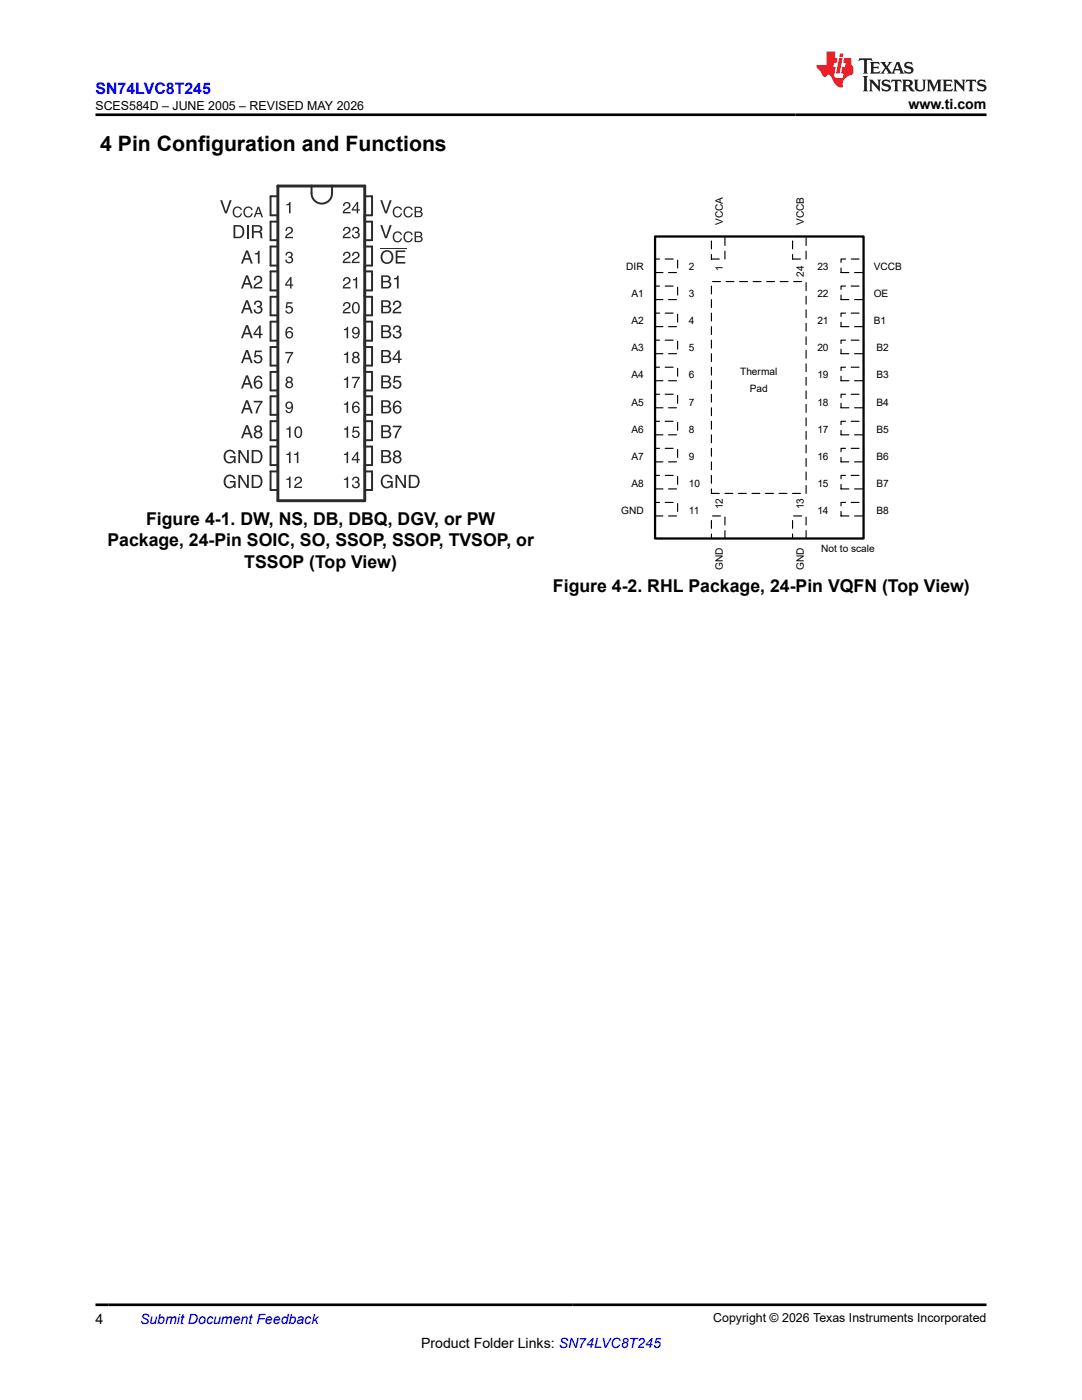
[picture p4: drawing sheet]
<svg xmlns="http://www.w3.org/2000/svg" width="216mm" height="279mm" viewBox="0 0 216 279" stroke-linecap="round" stroke-linejoin="round" font-family="sans-serif">
<path d="M62.2 37a2.99 2.99 0 0 0 1 3.4 2.04 2.04 0 0 0 3.1-1.8v-1.6" fill="none" stroke="#2b292a" stroke-width=".39"/>
<g fill="#2b292a">
<path d="M57.1 40.7h.4l.2-.4h.3v2.3h-.3v-1.6h-.6z" fill-rule="evenodd"/>
<path d="M57.2 45.4a.75 .75 0 0 1 1.2 .3 .75 .75 0 0 1-.6 1l-.6 .6h1.3v.2h-1.6l.2-.6 .8-.5a.46 .46 0 0 0 .2-.6 .46 .46 0 0 0-.5-.3 .46 .46 0 0 0-.4 .6h-.2z" fill-rule="evenodd"/>
<path d="M57.2 50.4a.65 .65 0 0 1 1 0 .65 .65 0 0 1-.1 .9 .71 .71 0 0 1 .3 1 .71 .71 0 0 1-1 .2l-.3-.2-.2-.5h.3l.1 .3a.49 .49 0 0 0 .6 .2 .49 .49 0 0 0 .2-.6l-.6-.2v-.3h.4a.36 .36 0 0 0 0-.7h-.4l-.2 .5h-.3z" fill-rule="evenodd"/>
<path d="M57.9 55.3l-1 1.4v.3h1v.6h.3v-.6h.3v-.2h-.3v-1.5zM57.9 55.7v1.1h-.7z" fill-rule="evenodd"/>
<path d="M57.2 60.3h1.2v.3h-1l-.1 .6a.78 .78 0 0 1 1.1 .4 .78 .78 0 0 1-.5 1 .78 .78 0 0 1-1-.6h.3a.5 .5 0 0 0 .8 .2 .5 .5 0 0 0 0-.8 .5 .5 0 0 0-.8 .1h-.2z" fill-rule="evenodd"/>
<path d="M57.3 65.4a1.58 1.58 0 0 0 .1 2.1 .74 .74 0 0 0 1-.2 .74 .74 0 0 0-.2-1 .74 .74 0 0 0-1 0 .59 .59 0 0 1 .2-.6 .59 .59 0 0 1 .7-.1l.1 .2h.2a.69 .69 0 0 0-.4-.6 .69 .69 0 0 0-.7 .2zM57.2 66.8a.5 .5 0 0 1 1 0 .5 .5 0 0 1-1 0z" fill-rule="evenodd"/>
<path d="M56.9 70.2h1.6v.3l-.7 1.1-.2 .9h-.3v-.5l.9-1.5h-1.3z" fill-rule="evenodd"/>
<path d="M57.2 75.3a.54 .54 0 0 0 .1 .9 .7 .7 0 0 0-.1 1.1 .7 .7 0 0 0 1 0 .7 .7 0 0 0-.1-1.1 .62 .62 0 0 0 .2-.8 .62 .62 0 0 0-.9-.2zM57.3 75.8a.4 .4 0 0 1 .8 0 .4 .4 0 0 1-.8 0zM57.3 76.8a.46 .46 0 0 1 .9 0 .46 .46 0 0 1-.9 0z" fill-rule="evenodd"/>
<path d="M57.1 80.3a.73 .73 0 0 0 0 1.1 .73 .73 0 0 0 1.1 0 .69 .69 0 0 1-.8 .8l-.1-.4h-.3a.76 .76 0 0 0 .9 .6 .76 .76 0 0 0 .6-.9 .9 .9 0 0 0-.2-1.1 .9 .9 0 0 0-1.2-.1zM57.2 80.9a.5 .5 0 0 1 1 0 .5 .5 0 0 1-1 0z" fill-rule="evenodd"/>
<path d="M57.1 85.5h.4l.2-.4h.3v2.3h-.3v-1.7h-.6z" fill-rule="evenodd"/>
<path d="M58.9 85.4a1.32 1.32 0 0 0 .6 2 1.3 1.3 0 0 0 .3-2.2h-.6zM59.3 85.4l.2-.1a1.12 1.12 0 0 1 0 1.9 .91 .91 0 0 1-.5-1z" fill-rule="evenodd"/>
<path d="M57.1 90.6l.4-.1 .2-.4h.3v2.3h-.3v-1.6h-.6z" fill-rule="evenodd"/>
<path d="M58.7 90.6l.4-.1 .2-.4h.2v2.3h-.3v-1.6h-.5z" fill-rule="evenodd"/>
<path d="M57.1 95.5h.4l.2-.4h.3v2.3h-.3v-1.6h-.6z" fill-rule="evenodd"/>
<path d="M59 95.3a.75 .75 0 0 1 1.2 .2 .75 .75 0 0 1-.6 1.1l-.6 .5h1.3v.3h-1.6l.2-.7 .8-.5a.46 .46 0 0 0 .2-.5 .46 .46 0 0 0-.5-.3 .46 .46 0 0 0-.4 .5h-.2z" fill-rule="evenodd"/>
<path d="M68.7 40.4a.75 .75 0 0 1 1.2 .3 .75 .75 0 0 1-.6 1l-.6 .6h1.2v.3h-1.5l.2-.7 .7-.5a.46 .46 0 0 0 .3-.6 .46 .46 0 0 0-.6-.2 .46 .46 0 0 0-.3 .5h-.3z" fill-rule="evenodd"/>
<path d="M71.2 40.3l-1 1.4v.3h1v.6h.3v-.6h.3v-.2h-.3v-1.5zM71.2 40.7v1.1h-.7z" fill-rule="evenodd"/>
<path d="M68.7 45.4a.75 .75 0 0 1 1.2 .3 .75 .75 0 0 1-.6 1l-.6 .6h1.2v.2h-1.5l.2-.6 .7-.5a.46 .46 0 0 0 .3-.6 .46 .46 0 0 0-.6-.3 .46 .46 0 0 0-.3 .6h-.3z" fill-rule="evenodd"/>
<path d="M70.5 45.4a.65 .65 0 0 1 1 0 .65 .65 0 0 1-.1 .9 .71 .71 0 0 1 .3 1 .71 .71 0 0 1-1 .3l-.4-.3-.1-.5h.3l.1 .3a.49 .49 0 0 0 .6 .2 .49 .49 0 0 0 .2-.6l-.6-.2v-.3h.4a.36 .36 0 0 0 0-.6l-.4-.1-.2 .5h-.3z" fill-rule="evenodd"/>
<path d="M68.7 50.4a.75 .75 0 0 1 1.2 .2 .75 .75 0 0 1-.6 1.1l-.6 .5h1.2v.3h-1.5l.2-.7 .7-.4a.46 .46 0 0 0 .3-.6 .46 .46 0 0 0-.6-.3 .46 .46 0 0 0-.3 .5h-.3z" fill-rule="evenodd"/>
<path d="M70.5 50.4a.75 .75 0 0 1 1.2 .2 .75 .75 0 0 1-.6 1.1l-.6 .5h1.2v.3h-1.5l.2-.7 .7-.4a.46 .46 0 0 0 .3-.6 .46 .46 0 0 0-.6-.3 .46 .46 0 0 0-.3 .5h-.3z" fill-rule="evenodd"/>
<path d="M68.7 55.4a.75 .75 0 0 1 1.2 .3 .75 .75 0 0 1-.6 1l-.6 .6h1.2v.3h-1.5l.2-.7 .7-.5a.46 .46 0 0 0 .3-.6 .46 .46 0 0 0-.6-.3 .46 .46 0 0 0-.3 .6h-.3z" fill-rule="evenodd"/>
<path d="M70.4 55.7h.4l.2-.4h.3v2.3h-.3v-1.6h-.6z" fill-rule="evenodd"/>
<path d="M68.7 60.4a.75 .75 0 0 1 1.2 .3 .75 .75 0 0 1-.6 1l-.6 .6h1.2v.2h-1.5l.2-.6 .7-.5a.46 .46 0 0 0 .3-.6 .46 .46 0 0 0-.6-.3 .46 .46 0 0 0-.3 .6h-.3z" fill-rule="evenodd"/>
<path d="M70.4 60.6a1.32 1.32 0 0 0 .6 2 1.3 1.3 0 0 0 .3-2.3h-.6zM70.8 60.6l.2-.1a1.12 1.12 0 0 1 0 1.8 1.08 1.08 0 0 1-.4-1.3z" fill-rule="evenodd"/>
<path d="M68.6 65.7l.4-.1 .2-.4h.3v2.3h-.3v-1.6h-.6z" fill-rule="evenodd"/>
<path d="M70.4 65.4a.73 .73 0 0 0 0 1.1 .73 .73 0 0 0 1.1 0 .69 .69 0 0 1-.8 .8l-.1-.3h-.3a.76 .76 0 0 0 .9 .5 .76 .76 0 0 0 .6-.9 .9 .9 0 0 0-.2-1.1 .9 .9 0 0 0-1.2-.1zM70.5 66a.5 .5 0 0 1 1 0 .5 .5 0 0 1-1 0z" fill-rule="evenodd"/>
<path d="M68.6 70.6h.4l.2-.4h.3v2.3h-.3v-1.6h-.6z" fill-rule="evenodd"/>
<path d="M70.5 70.4a.54 .54 0 0 0 .1 .9 .7 .7 0 0 0-.1 1 .7 .7 0 0 0 1 0 .7 .7 0 0 0-.1-1 .62 .62 0 0 0 .2-.9 .62 .62 0 0 0-.9-.2zM70.7 70.8a.38 .38 0 0 1 .7 0 .38 .38 0 0 1-.7 0zM70.5 71.9a.5 .5 0 0 1 1 0 .5 .5 0 0 1-1 0z" fill-rule="evenodd"/>
<path d="M68.6 75.6l.4-.1 .2-.3h.3v2.2h-.3v-1.6h-.6z" fill-rule="evenodd"/>
<path d="M70.2 75.2h1.6v.3l-.7 1.1-.2 .8h-.4l.1-.4 .9-1.5h-1.3z" fill-rule="evenodd"/>
<path d="M68.6 80.6l.4-.1 .2-.4h.3v2.3h-.3v-1.6h-.6z" fill-rule="evenodd"/>
<path d="M70.5 80.3a1.58 1.58 0 0 0 .2 2.1 .74 .74 0 0 0 1-.2 .74 .74 0 0 0-.2-1 .74 .74 0 0 0-1 0 .59 .59 0 0 1 .2-.6 .59 .59 0 0 1 .7-.1l.1 .2h.2a.69 .69 0 0 0-.4-.6 .69 .69 0 0 0-.8 .2zM70.5 81.7a.5 .5 0 0 1 1 0 .5 .5 0 0 1-1 0z" fill-rule="evenodd"/>
<path d="M68.6 85.5h.4l.2-.4h.3v2.3h-.3v-1.7h-.6z" fill-rule="evenodd"/>
<path d="M70.5 85.1h1.1v.3h-.9l-.1 .6a.78 .78 0 0 1 1.1 .4 .78 .78 0 0 1-.5 1.1 .78 .78 0 0 1-1-.7h.3a.5 .5 0 0 0 .7 .2 .5 .5 0 0 0 .1-.7 .5 .5 0 0 0-.8 .1h-.2z" fill-rule="evenodd"/>
<path d="M68.6 90.6l.4-.1 .2-.4h.3v2.3h-.3v-1.6h-.6z" fill-rule="evenodd"/>
<path d="M71.2 90.1l-1 1.5v.3h1v.5h.3v-.5h.3v-.3h-.3v-1.5zM71.2 90.6v1h-.7z" fill-rule="evenodd"/>
<path d="M68.6 95.5h.4l.2-.4h.3v2.3h-.3v-1.6h-.6z" fill-rule="evenodd"/>
<path d="M70.5 95.2a.65 .65 0 0 1 1 0 .65 .65 0 0 1-.1 1 .71 .71 0 0 1 .3 1 .71 .71 0 0 1-1 .2l-.4-.2-.1-.5h.3l.1 .3a.49 .49 0 0 0 .6 .2 .49 .49 0 0 0 .2-.7l-.6-.2v-.2h.4a.36 .36 0 0 0 0-.7h-.4l-.2 .5h-.3z" fill-rule="evenodd"/>
<path d="M43.9 40h.4l.8 2.2 .7-2.2h.4l-.9 2.6h-.4z" fill-rule="evenodd"/>
<path d="M46.8 41.4a.9 .9 0 0 1 1.5 .5h-.3a.67 .67 0 0 0-.8-.4 .67 .67 0 0 0-.5 .8 .66 .66 0 0 0 .5 .8 .66 .66 0 0 0 .8-.5h.3a.98 .98 0 0 1-1.3 .7 .98 .98 0 0 1-.5-1.4z" fill-rule="evenodd"/>
<path d="M48.9 41.4a.9 .9 0 0 1 1.5 .5h-.3a.67 .67 0 0 0-.8-.4 .67 .67 0 0 0-.4 .8 .66 .66 0 0 0 .5 .8 .66 .66 0 0 0 .7-.5h.3a.98 .98 0 0 1-1.3 .7 .98 .98 0 0 1-.5-1.4z" fill-rule="evenodd"/>
<path d="M51.4 41.3l-.8 2.1h.3l.2-.7h.9l.2 .7h.3l-.8-2.1zM51.6 41.6l.3 .9h-.7z" fill-rule="evenodd"/>
<path d="M46.6 44.9v2.6h1.1a1.33 1.33 0 0 0 1.1-1.3 1.33 1.33 0 0 0-1.1-1.3zM46.9 45.2a1.11 1.11 0 0 1 1.4 .6 1.11 1.11 0 0 1-.4 1.4h-1z" fill-rule="evenodd"/>
</g>
<path d="M49.4 44.9v2.6" fill="none" stroke="#2b292a" stroke-width=".36"/>
<g fill="#2b292a">
<path d="M50.3 44.9v2.6h.3v-1.1h.9a.78 .78 0 0 1 .5 1.1h.4l-.1-1-.3-.2a.71 .71 0 0 0 .3-.9 .71 .71 0 0 0-.8-.5zM50.6 45.2h.9a.44 .44 0 0 1 .5 .5 .44 .44 0 0 1-.5 .4h-.9z" fill-rule="evenodd"/>
<path d="M49.1 50l-1 2.6h.4l.2-.8h1.1l.2 .8h.4l-.9-2.6zM49.3 50.4l.4 1.1h-.8z" fill-rule="evenodd"/>
<path d="M50.9 50.5h.4l.2-.5h.3v2.6h-.3v-1.8h-.6z" fill-rule="evenodd"/>
<path d="M49.1 55l-1 2.6h.4l.2-.8h1.1l.2 .8h.4l-.9-2.6zM49.3 55.3l.4 1.2h-.8z" fill-rule="evenodd"/>
<path d="M51 55.2a.84 .84 0 0 1 1.3 .3 .84 .84 0 0 1-.7 1.1l-.4 .3-.3 .4h1.4v.3h-1.7l.2-.8 .9-.5a.51 .51 0 0 0 .2-.7 .51 .51 0 0 0-.6-.3 .51 .51 0 0 0-.3 .6h-.4l.1-.4z" fill-rule="evenodd"/>
<path d="M49.1 59.9l-1 2.6h.4l.2-.7h1.1l.2 .7h.4l-.9-2.6zM49.3 60.3l.4 1.2h-.8z" fill-rule="evenodd"/>
<path d="M51 60.1a.73 .73 0 0 1 1 0 .73 .73 0 0 1 0 1.1 .8 .8 0 0 1 .3 1.1 .8 .8 0 0 1-1.1 .3l-.4-.3-.2-.5h.3l.1 .3a.54 .54 0 0 0 .8 .2 .54 .54 0 0 0 .1-.8l-.6-.1v-.3l.4-.1a.41 .41 0 0 0 0-.7 .5 .5 0 0 0-.5 0 .5 .5 0 0 0-.2 .5h-.3z" fill-rule="evenodd"/>
<path d="M49.1 64.9l-1 2.6h.4l.2-.8h1.1l.2 .8h.4l-.9-2.6zM49.3 65.3l.4 1.1h-.8z" fill-rule="evenodd"/>
<path d="M51.7 64.9l-1.1 1.7v.3h1.1v.6h.3v-.6h.4v-.3h-.4v-1.7zM51.7 65.4v1.2h-.8z" fill-rule="evenodd"/>
<path d="M49.1 69.8l-1 2.7h.4l.2-.8h1.1l.2 .8h.4l-.9-2.7zM49.3 70.2l.4 1.2h-.8z" fill-rule="evenodd"/>
<path d="M50.9 70h1.3v.3h-1.1l-.1 .7a.88 .88 0 0 1 1.3 .4 .88 .88 0 0 1-.6 1.2 .88 .88 0 0 1-1.1-.8h.3a.57 .57 0 0 0 .9 .3 .57 .57 0 0 0 .1-.9 .57 .57 0 0 0-.9 .1h-.3z" fill-rule="evenodd"/>
<path d="M49.1 74.9l-1 2.6h.4l.2-.7h1.1l.2 .7h.4l-.9-2.6zM49.3 75.3l.4 1.2h-.8z" fill-rule="evenodd"/>
<path d="M51 75.2a1.73 1.73 0 0 0 .2 2.3 .84 .84 0 0 0 1.2-.8 .84 .84 0 0 0-1.4-.5 .66 .66 0 0 1 .2-.7 .66 .66 0 0 1 .7-.1l.1 .3h.3a.77 .77 0 0 0-.5-.7 .77 .77 0 0 0-.8 .2zM51 76.7a.55 .55 0 0 1 1.1 0 .55 .55 0 0 1-1.1 0z" fill-rule="evenodd"/>
<path d="M49.1 79.9l-1 2.6h.4l.2-.8h1.1l.2 .8h.4l-.9-2.6zM49.3 80.3l.4 1.1h-.8z" fill-rule="evenodd"/>
<path d="M50.6 80h1.8v.3l-.8 1.2-.3 1h-.3l.1-.5 .9-1.7h-1.4z" fill-rule="evenodd"/>
<path d="M49.1 84.8l-1 2.7h.4l.2-.8h1.1l.2 .8h.4l-.9-2.7zM49.3 85.2l.4 1.2h-.8z" fill-rule="evenodd"/>
<path d="M50.9 85.1a.6 .6 0 0 0 .2 1 .8 .8 0 0 0-.4 1.1 .8 .8 0 0 0 1.2 .3 .74 .74 0 0 0 .5-.7 .74 .74 0 0 0-.4-.7 .7 .7 0 0 0 .1-1 .7 .7 0 0 0-.9-.2zM51.1 85.6a.45 .45 0 0 1 .9 0 .45 .45 0 0 1-.9 0zM51 86.8a.51 .51 0 0 1 1 0 .51 .51 0 0 1-1 0z" fill-rule="evenodd"/>
<path d="M45.1 90a1.16 1.16 0 0 1 1.9 .6h-.4a.86 .86 0 0 0-1-.5 .86 .86 0 0 0-.6 1 .86 .86 0 0 0 .7 1.1 .86 .86 0 0 0 1-.9h-.8v-.3h1.1v1.4h-.2l-.1-.3a1.25 1.25 0 0 1-1.6 .2 1.25 1.25 0 0 1-.4-1.6z" fill-rule="evenodd"/>
<path d="M47.6 89.8h.4l1.3 2.1v-2.1h.3v2.6h-.4l-1.3-2.1v2.1h-.3z" fill-rule="evenodd"/>
<path d="M50.2 89.8v2.6h1.1a1.33 1.33 0 0 0 1.1-1.3 1.33 1.33 0 0 0-1.1-1.3zM50.6 90.1a1.11 1.11 0 0 1 1.3 .6 1.11 1.11 0 0 1-.4 1.4h-.9z" fill-rule="evenodd"/>
<path d="M45.1 95a1.16 1.16 0 0 1 1.9 .6h-.4a.86 .86 0 0 0-1-.5 .86 .86 0 0 0-.6 1 .86 .86 0 0 0 .7 1.1 .86 .86 0 0 0 1-.9h-.8v-.3h1.1v1.4h-.2l-.1-.3a1.25 1.25 0 0 1-1.6 .1 1.25 1.25 0 0 1-.4-1.6z" fill-rule="evenodd"/>
<path d="M47.6 94.8h.4l1.3 2.1v-2.1h.3v2.6h-.4l-1.3-2.1v2.1h-.3z" fill-rule="evenodd"/>
<path d="M50.2 94.8v2.6h1.1a1.33 1.33 0 0 0 1.1-1.3 1.33 1.33 0 0 0-1.1-1.3zM50.6 95.1a1.11 1.11 0 0 1 1.3 .5 1.11 1.11 0 0 1-.4 1.4l-.9 .1z" fill-rule="evenodd"/>
<path d="M75.9 40h.4l.7 2.2 .8-2.2h.4l-1 2.6h-.4z" fill-rule="evenodd"/>
<path d="M78.7 41.4a.9 .9 0 0 1 1.5 .5h-.3a.67 .67 0 0 0-.8-.4 .67 .67 0 0 0-.4 .8 .66 .66 0 0 0 .4 .8 .66 .66 0 0 0 .8-.5h.3a.98 .98 0 0 1-1.3 .7 .98 .98 0 0 1-.5-1.4z" fill-rule="evenodd"/>
<path d="M80.9 41.4a.9 .9 0 0 1 1.4 .5h-.2a.67 .67 0 0 0-.9-.4 .67 .67 0 0 0-.4 .8 .66 .66 0 0 0 .5 .8 .66 .66 0 0 0 .8-.5h.3a.98 .98 0 0 1-1.3 .7 .98 .98 0 0 1-.6-1.4z" fill-rule="evenodd"/>
<path d="M82.7 41.3v2.1h1a.59 .59 0 0 0 .6-.5 .59 .59 0 0 0-.3-.7 .51 .51 0 0 0 .2-.6 .51 .51 0 0 0-.5-.3zM83 41.5h.8l.1 .5-.9 .1zM83 42.4h.8a.36 .36 0 0 1 .3 .4 .36 .36 0 0 1-.4 .3h-.7z" fill-rule="evenodd"/>
<path d="M75.9 44.9h.4l.7 2.3 .8-2.3h.4l-1 2.6h-.4z" fill-rule="evenodd"/>
<path d="M78.7 46.4a.9 .9 0 0 1 1.5 .5h-.3a.67 .67 0 0 0-.8-.4 .67 .67 0 0 0-.4 .8 .66 .66 0 0 0 .4 .8 .66 .66 0 0 0 .8-.5h.3a.98 .98 0 0 1-1.3 .7 .98 .98 0 0 1-.5-1.4z" fill-rule="evenodd"/>
<path d="M80.9 46.4a.9 .9 0 0 1 1.4 .5h-.2a.67 .67 0 0 0-.9-.4 .67 .67 0 0 0-.4 .8 .66 .66 0 0 0 .5 .8 .66 .66 0 0 0 .8-.5h.3a.98 .98 0 0 1-1.3 .7 .98 .98 0 0 1-.6-1.4z" fill-rule="evenodd"/>
<path d="M82.7 46.2v2.1h1a.59 .59 0 0 0 .6-.4 .59 .59 0 0 0-.3-.7 .51 .51 0 0 0 .2-.6 .51 .51 0 0 0-.5-.4zM83 46.5h.8l.1 .5-.9 .1zM83 47.3l.8 .1a.36 .36 0 0 1 .3 .4 .36 .36 0 0 1-.4 .3h-.7z" fill-rule="evenodd"/>
<path d="M75.9 51.3a1.35 1.35 0 0 0 2.7 0 1.35 1.35 0 0 0-2.7 0zM76.6 50.5a.97 .97 0 0 1 1.2 0 .97 .97 0 0 1 .3 1.2 .96 .96 0 0 1-1.4 .5 .96 .96 0 0 1-.3-1.3z" fill-rule="evenodd"/>
<path d="M79 50h1.9v.3h-1.6v.8h1.4v.3h-1.4v.9h1.6v.3h-1.9z" fill-rule="evenodd"/>
</g>
<path d="M75.8 49.6h5.3" fill="none" stroke="#2b292a" stroke-width=".2"/>
<g fill="#2b292a">
<path d="M76.1 55v2.6h1.2a.73 .73 0 0 0 .8-.6 .73 .73 0 0 0-.5-.8 .64 .64 0 0 0 .3-.8 .64 .64 0 0 0-.6-.4zM76.4 55.3h1l.1 .1v.5l-.1 .1-1 .1zM76.4 56.3l1.1 .1a.45 .45 0 0 1 .2 .5 .45 .45 0 0 1-.4 .4h-.9z" fill-rule="evenodd"/>
<path d="M78.6 55.5l.4-.1 .3-.4h.2v2.6h-.3v-1.8h-.6z" fill-rule="evenodd"/>
<path d="M76.1 59.9v2.6h1.2a.73 .73 0 0 0 .8-.5 .73 .73 0 0 0-.5-.9 .64 .64 0 0 0 .3-.7 .64 .64 0 0 0-.6-.5zM76.4 60.2l1 .1 .1 .1v.4l-.1 .2h-1zM76.4 61.3l1.1 .1a.45 .45 0 0 1 .2 .5 .45 .45 0 0 1-.4 .3h-.9z" fill-rule="evenodd"/>
<path d="M78.7 60.1a.84 .84 0 0 1 1.3 .3 .84 .84 0 0 1-.6 1.2l-.5 .3-.2 .3h1.4v.3h-1.8l.3-.7 .8-.6a.51 .51 0 0 0 .3-.6 .51 .51 0 0 0-.6-.3 .51 .51 0 0 0-.4 .6h-.3l.1-.4z" fill-rule="evenodd"/>
<path d="M76.1 64.9v2.6h1.2a.73 .73 0 0 0 .8-.6 .73 .73 0 0 0-.5-.8 .64 .64 0 0 0 .3-.8 .64 .64 0 0 0-.6-.4zM76.4 65.2h1l.1 .2v.4l-.1 .1-1 .1zM76.4 66.3h1.1a.45 .45 0 0 1 .2 .5 .45 .45 0 0 1-.4 .4h-.9z" fill-rule="evenodd"/>
<path d="M78.7 65.1a.73 .73 0 0 1 1.1 0 .73 .73 0 0 1-.1 1 .8 .8 0 0 1 .3 1.1 .8 .8 0 0 1-1.1 .3l-.4-.2-.1-.6h.3l.1 .3a.54 .54 0 0 0 .7 .2 .54 .54 0 0 0 .2-.7l-.7-.2v-.3h.5a.41 .41 0 0 0 0-.7 .5 .5 0 0 0-.5 0 .5 .5 0 0 0-.3 .5h-.3z" fill-rule="evenodd"/>
<path d="M76.1 69.8v2.7h1.2a.73 .73 0 0 0 .8-.6 .73 .73 0 0 0-.5-.8 .64 .64 0 0 0 .3-.8 .64 .64 0 0 0-.6-.5zM76.4 70.2h1l.1 .1v.5l-.1 .1-1 .1zM76.4 71.2l1.1 .1a.45 .45 0 0 1 .2 .5 .45 .45 0 0 1-.4 .4h-.9z" fill-rule="evenodd"/>
<path d="M79.5 69.9l-1.2 1.6v.3h1.1v.7h.4v-.7h.3v-.2h-.3v-1.7zM79.4 70.4v1.2h-.8z" fill-rule="evenodd"/>
<path d="M76.1 74.9v2.6h1.2a.73 .73 0 0 0 .8-.5 .73 .73 0 0 0-.5-.9 .64 .64 0 0 0 .3-.7 .64 .64 0 0 0-.6-.5zM76.4 75.2l1 .1 .1 .1v.4l-.1 .2h-1zM76.4 76.3l1.1 .1a.45 .45 0 0 1 .2 .5 .45 .45 0 0 1-.4 .3h-.9z" fill-rule="evenodd"/>
<path d="M78.6 75h1.4v.3h-1.1l-.1 .7a.88 .88 0 0 1 1.2 .5 .88 .88 0 0 1-.6 1.1 .88 .88 0 0 1-1.1-.7h.4a.57 .57 0 0 0 .8 .3 .57 .57 0 0 0 .1-.9 .57 .57 0 0 0-.9 .1h-.3z" fill-rule="evenodd"/>
<path d="M76.1 79.9v2.6h1.2a.73 .73 0 0 0 .8-.6 .73 .73 0 0 0-.5-.8 .64 .64 0 0 0 .3-.8 .64 .64 0 0 0-.6-.4zM76.4 80.2h1l.1 .2v.4l-.1 .1-1 .1zM76.4 81.3h1.1a.45 .45 0 0 1 .2 .5 .45 .45 0 0 1-.4 .4h-.9z" fill-rule="evenodd"/>
<path d="M78.7 80.2a1.73 1.73 0 0 0 .2 2.3 .84 .84 0 0 0 1.2-.9 .84 .84 0 0 0-1.4-.4 .66 .66 0 0 1 .2-.7 .66 .66 0 0 1 .8-.1l.1 .2h.3a.77 .77 0 0 0-.6-.6 .77 .77 0 0 0-.8 .2zM78.7 81.7a.55 .55 0 0 1 1.1 0 .55 .55 0 0 1-1.1 0z" fill-rule="evenodd"/>
<path d="M76.1 84.8v2.7h1.2a.73 .73 0 0 0 .8-.6 .73 .73 0 0 0-.5-.8 .64 .64 0 0 0 .3-.8 .64 .64 0 0 0-.6-.5zM76.4 85.1l1 .1 .1 .1v.5l-.1 .1-1 .1zM76.4 86.2l1.1 .1a.45 .45 0 0 1 .2 .5 .45 .45 0 0 1-.4 .4h-.9z" fill-rule="evenodd"/>
<path d="M78.4 85h1.7v.2l-.7 1.2-.3 1.1h-.4l.1-.5 1-1.7h-1.4z" fill-rule="evenodd"/>
<path d="M76.1 89.8v2.6h1.2a.73 .73 0 0 0 .8-.6 .73 .73 0 0 0-.5-.8 .64 .64 0 0 0 .3-.7 .64 .64 0 0 0-.6-.5zM76.4 90.1l1 .1 .1 .1v.4l-.1 .2h-1zM76.4 91.2l1.1 .1a.45 .45 0 0 1 .2 .5 .45 .45 0 0 1-.4 .3h-.9z" fill-rule="evenodd"/>
<path d="M78.7 90.1a.6 .6 0 0 0 .1 1 .8 .8 0 0 0-.3 1.1 .8 .8 0 0 0 1.1 .2 .74 .74 0 0 0 .5-.6 .74 .74 0 0 0-.4-.7 .7 .7 0 0 0 .2-1 .7 .7 0 0 0-1-.2zM78.9 90.6a.42 .42 0 0 1 .8 0 .42 .42 0 0 1-.8 0zM78.8 91.7a.51 .51 0 0 1 1 0 .51 .51 0 0 1-1 0z" fill-rule="evenodd"/>
<path d="M76.5 95a1.16 1.16 0 0 1 1.8 .6h-.3a.86 .86 0 0 0-1.1-.5 .86 .86 0 0 0-.6 1 .86 .86 0 0 0 .8 1.1 .86 .86 0 0 0 .9-.9h-.8v-.3h1.2v1.4h-.3v-.3a1.25 1.25 0 0 1-1.7 .1 1.25 1.25 0 0 1-.4-1.6z" fill-rule="evenodd"/>
<path d="M78.9 94.8h.4l1.3 2.1v-2.1h.4v2.6h-.4l-1.3-2.1v2.1h-.4z" fill-rule="evenodd"/>
<path d="M81.6 94.8v2.6h1.1a1.33 1.33 0 0 0 1.1-1.3 1.33 1.33 0 0 0-1.1-1.3zM81.9 95.1a1.11 1.11 0 0 1 1.4 .5 1.11 1.11 0 0 1-.4 1.4l-1 .1z" fill-rule="evenodd"/>
</g>
<path d="M55.4 37.1h17.4v62.8h-17.4z" fill="none" stroke="#2b292a" stroke-width=".58"/>
<path d="M55.4 39.2h-1.4v3.8h1.4v1.2h-1.4v3.7h1.4v1.3h-1.4v3.8h1.4v1.2h-1.4v3.8h1.4v1.1M72.8 39.2h1.4v3.8h-1.4v1.2h1.4v3.7h-1.4v1.3h1.4v3.8h-1.4v1.2h1.4v3.8h-1.4v1.1M55.4 59.2h-1.4v3.7h1.4v1.3h-1.4v3.8h1.4v1.3h-1.4v3.7h1.4v1.2h-1.4v3.7h1.4v1.2h-1.4v3.7h1.4v1.3h-1.4v3.8h1.4v1.2h-1.4v3.7h1.4v1.3h-1.4v3.7h1.4M72.8 59.2h1.4v3.7h-1.4v1.3h1.4v3.8h-1.4v1.3h1.4v3.7h-1.4v1.2h1.4v3.7h-1.4v1.2h1.4v3.7h-1.4v1.3h1.4v3.8h-1.4v1.2h1.4v3.7h-1.4v1.3h1.4v3.7h-1.4" fill="none" stroke="#2b292a" stroke-width=".39"/>
<path d="M142 56.2h18.8v42.3h-18.8z" fill="none" stroke="#000" stroke-width=".22" stroke-dasharray="1.6 1.1"/>
<path d="M130.7 51.7h4.5v2.7h-4.5z" fill-rule="evenodd" fill="#fff"/>
<path d="M130.7 51.7h4.5v2.7h-4.5z" fill="none" stroke="#000" stroke-width=".22" stroke-dasharray="1.6 1.1"/>
<path d="M130.7 57.1h4.5v2.7h-4.5z" fill-rule="evenodd" fill="#fff"/>
<path d="M130.7 57.1h4.5v2.7h-4.5z" fill="none" stroke="#000" stroke-width=".22" stroke-dasharray="1.6 1.1"/>
<path d="M130.7 62.5h4.5v2.7h-4.5z" fill-rule="evenodd" fill="#fff"/>
<path d="M130.7 62.5h4.5v2.7h-4.5z" fill="none" stroke="#000" stroke-width=".22" stroke-dasharray="1.6 1.1"/>
<path d="M130.7 67.9h4.5v2.7h-4.5z" fill-rule="evenodd" fill="#fff"/>
<path d="M130.7 67.9h4.5v2.7h-4.5z" fill="none" stroke="#000" stroke-width=".22" stroke-dasharray="1.6 1.1"/>
<path d="M130.7 73.3h4.5v2.7h-4.5z" fill-rule="evenodd" fill="#fff"/>
<path d="M130.7 73.3h4.5v2.7h-4.5z" fill="none" stroke="#000" stroke-width=".22" stroke-dasharray="1.6 1.1"/>
<path d="M130.7 78.7h4.5v2.7h-4.5z" fill-rule="evenodd" fill="#fff"/>
<path d="M130.7 78.7h4.5v2.7h-4.5z" fill="none" stroke="#000" stroke-width=".22" stroke-dasharray="1.6 1.1"/>
<path d="M130.7 84.1h4.5v2.7h-4.5z" fill-rule="evenodd" fill="#fff"/>
<path d="M130.7 84.1h4.5v2.7h-4.5z" fill="none" stroke="#000" stroke-width=".22" stroke-dasharray="1.6 1.1"/>
<path d="M130.7 89.5h4.5v2.7h-4.5z" fill-rule="evenodd" fill="#fff"/>
<path d="M130.7 89.5h4.5v2.7h-4.5z" fill="none" stroke="#000" stroke-width=".22" stroke-dasharray="1.6 1.1"/>
<path d="M130.7 94.9h4.5v2.7h-4.5z" fill-rule="evenodd" fill="#fff"/>
<path d="M130.7 94.9h4.5v2.7h-4.5z" fill="none" stroke="#000" stroke-width=".22" stroke-dasharray="1.6 1.1"/>
<path d="M130.7 100.3h4.5v2.7h-4.5z" fill-rule="evenodd" fill="#fff"/>
<path d="M130.7 100.3h4.5v2.7h-4.5z" fill="none" stroke="#000" stroke-width=".22" stroke-dasharray="1.6 1.1"/>
<path d="M142 103h2.7v4.5h-2.7z" fill-rule="evenodd" fill="#fff"/>
<path d="M142 103h2.7v4.5h-2.7z" fill="none" stroke="#000" stroke-width=".22" stroke-dasharray="1.6 1.1"/>
<path d="M158.1 103h2.7v4.5h-2.7z" fill-rule="evenodd" fill="#fff"/>
<path d="M158.1 103h2.7v4.5h-2.7z" fill="none" stroke="#000" stroke-width=".22" stroke-dasharray="1.6 1.1"/>
<path d="M167.8 100.3h4.5v2.7h-4.5z" fill-rule="evenodd" fill="#fff"/>
<path d="M167.8 100.3h4.5v2.7h-4.5z" fill="none" stroke="#000" stroke-width=".22" stroke-dasharray="1.6 1.1"/>
<path d="M167.8 94.9h4.5v2.7h-4.5z" fill-rule="evenodd" fill="#fff"/>
<path d="M167.8 94.9h4.5v2.7h-4.5z" fill="none" stroke="#000" stroke-width=".22" stroke-dasharray="1.6 1.1"/>
<path d="M167.8 89.5h4.5v2.7h-4.5z" fill-rule="evenodd" fill="#fff"/>
<path d="M167.8 89.5h4.5v2.7h-4.5z" fill="none" stroke="#000" stroke-width=".22" stroke-dasharray="1.6 1.1"/>
<path d="M167.8 84.1h4.5v2.7h-4.5z" fill-rule="evenodd" fill="#fff"/>
<path d="M167.8 84.1h4.5v2.7h-4.5z" fill="none" stroke="#000" stroke-width=".22" stroke-dasharray="1.6 1.1"/>
<path d="M167.8 78.7h4.5v2.7h-4.5z" fill-rule="evenodd" fill="#fff"/>
<path d="M167.8 78.7h4.5v2.7h-4.5z" fill="none" stroke="#000" stroke-width=".22" stroke-dasharray="1.6 1.1"/>
<path d="M167.8 73.3h4.5v2.7h-4.5z" fill-rule="evenodd" fill="#fff"/>
<path d="M167.8 73.3h4.5v2.7h-4.5z" fill="none" stroke="#000" stroke-width=".22" stroke-dasharray="1.6 1.1"/>
<path d="M167.8 67.9h4.5v2.7h-4.5z" fill-rule="evenodd" fill="#fff"/>
<path d="M167.8 67.9h4.5v2.7h-4.5z" fill="none" stroke="#000" stroke-width=".22" stroke-dasharray="1.6 1.1"/>
<path d="M167.8 62.5h4.5v2.7h-4.5z" fill-rule="evenodd" fill="#fff"/>
<path d="M167.8 62.5h4.5v2.7h-4.5z" fill="none" stroke="#000" stroke-width=".22" stroke-dasharray="1.6 1.1"/>
<path d="M167.8 57.1h4.5v2.7h-4.5z" fill-rule="evenodd" fill="#fff"/>
<path d="M167.8 57.1h4.5v2.7h-4.5z" fill="none" stroke="#000" stroke-width=".22" stroke-dasharray="1.6 1.1"/>
<path d="M167.8 51.7h4.5v2.7h-4.5z" fill-rule="evenodd" fill="#fff"/>
<path d="M167.8 51.7h4.5v2.7h-4.5z" fill="none" stroke="#000" stroke-width=".22" stroke-dasharray="1.6 1.1"/>
<path d="M158.1 47.2h2.7v4.5h-2.7z" fill-rule="evenodd" fill="#fff"/>
<path d="M158.1 47.2h2.7v4.5h-2.7z" fill="none" stroke="#000" stroke-width=".22" stroke-dasharray="1.6 1.1"/>
<path d="M142 47.2h2.7v4.5h-2.7z" fill-rule="evenodd" fill="#fff"/>
<path d="M142 47.2h2.7v4.5h-2.7z" fill="none" stroke="#000" stroke-width=".22" stroke-dasharray="1.6 1.1"/>
<path d="M130.7 47.2h41.6v60.3h-41.6z" fill="none" stroke="#000" stroke-width=".45"/>
<path d="M171.5 11.6l-.2 .6 .5-.2h.6v.1v2.2l-.2 .4h1l-.2-.4v-2.2v-.1h.5l.6 .2-.2-.6zM173.6 12.4l.2 .3v1.6l-.2 .4h1.9l.1-.6a1.08 1.08 0 0 1-1.3 .2v-.7h.6l.4 .2v-.7l-.4 .2h-.6v-.5l.2-.2a1 1 0 0 1 1 .3l-.1-.5zM175.7 12.4l.9 1.1-1 1.2h.9l-.2-.2 .5-.8 .4 .8-.2 .2h1.6l-.2-.2 .2-.5h.9l.1 .5-.1 .2h.9l-.2-.4-.8-1.9h-.5l-.9 2.1-.9-1.1 .9-1h-.8l.2 .2-.4 .6-.4-.6 .2-.2zM179 12.8l.4 1h-.7zM180.7 12.5a.65 .65 0 0 0-.2 .7 .65 .65 0 0 0 .6 .5l.6 .1 .1 .3a.79 .79 0 0 1-.7 .4 .79 .79 0 0 1-.7-.5l.1 .7 .2-.1a.93 .93 0 0 0 1.1 0 .93 .93 0 0 0 .4-.9 1.46 1.46 0 0 0-1.2-.6l-.1-.3a1.09 1.09 0 0 1 1.2 .2l-.2-.6-.1 .1-.5-.2zM172.2 15.2l.2 .4v2.2l-.2 .4h1l-.2-.4v-2.2l.2-.4zM173.4 15.9l.2 .4v1.5l-.2 .4h.8l-.3-.4 .1-1.3 1.6 1.8v-2l.2-.4h-.7l.1 .2 .1 1.1-1.2-1.3zM176.2 16a.65 .65 0 0 0-.2 .8 .65 .65 0 0 0 .6 .4l.6 .2 .1 .2a.79 .79 0 0 1-.7 .4 .79 .79 0 0 1-.7-.5l.1 .7 .2-.1a.93 .93 0 0 0 1.1 .1 .93 .93 0 0 0 .4-1 1.46 1.46 0 0 0-1.2-.5l-.1-.4a1.09 1.09 0 0 1 1.2 .2l-.1-.6-.2 .1-.5-.1zM177.9 15.9l-.1 .6a.63 .63 0 0 1 .8-.3v1.6l-.3 .4h1l-.2-.4v-1.6a.66 .66 0 0 1 .8 .3l-.1-.6zM180 15.9l.2 .4v1.5l-.2 .4h1l-.2-.2-.1-.7h.5l.1 .2a.79 .79 0 0 0 1.2 .6l-1-.9a.61 .61 0 0 0 .6-.6 .61 .61 0 0 0-.5-.7zM180.8 16.2h.1a.47 .47 0 0 1 .5 .1 .47 .47 0 0 1 .1 .5l-.1 .1-.7 .1zM182.3 15.9l.2 .2a2.27 2.27 0 0 0 .4 2 1.04 1.04 0 0 0 1.7-.7v-1.3l.2-.2h-.8l.2 .4v1.1a.6 .6 0 0 1-.6 .6 .6 .6 0 0 1-.6-.6v-1.1l.3-.4zM184.9 15.9l.2 .4v1.5l-.2 .4h.8l-.3-.4v-1.4l.9 1.9 .9-1.9v1.4l-.3 .4h1l-.2-.4v-1.5l.2-.4h-.8l-.7 1.5-.6-1.5zM188.1 15.9l.2 .4v1.5l-.2 .4h1.9l.1-.6a1.09 1.09 0 0 1-1.3 .2v-.7h.6l.4 .2v-.6l-.4 .2h-.6v-.6l.2-.1a1.01 1.01 0 0 1 1 .3l-.1-.6zM190.2 15.9l.3 .4v1.5l-.3 .4h.8l-.2-.4v-1.3l1.6 1.8v-2l.2-.4h-.7l.2 .2v1.1l-1.2-1.3zM192.8 15.9l-.1 .6a.63 .63 0 0 1 .8-.3v1.6l-.3 .4h1l-.2-.4v-1.6a.66 .66 0 0 1 .8 .3l-.1-.6zM195.2 16a.65 .65 0 0 0-.2 .8 .65 .65 0 0 0 .6 .4l.6 .2 .2 .2a.79 .79 0 0 1-.7 .4 .79 .79 0 0 1-.7-.5l.1 .7 .2-.1a.93 .93 0 0 0 1 .1 .93 .93 0 0 0 .5-1 1.46 1.46 0 0 0-1.3-.5v-.4a1.09 1.09 0 0 1 1.2 .2l-.2-.6-.2 .1-.5-.1z" fill="#231f20"/>
<path d="M164.9 10.3v2.7h-2l.1 .4 .8 1a.95 .95 0 0 0 1 .9 .59 .59 0 0 1 .5-.4 .59 .59 0 0 1 .5 .3l.4 .8a1.59 1.59 0 0 0 2.1 1.4 1.61 1.61 0 0 1 1-2.3l1-.3-.1-1.5a1.59 1.59 0 0 1-.3-1.7h-1.5l-.2 .9h.6l-.2 .9h-.5l-.2 .9v.3l.4 .1-.1 .9h-.7a.73 .73 0 0 1-1-.7l.3-1.5h-.5l.1-.9h.5l.2-.9h-.5v-1.3zM167.4 11.6l-.6 3.1h.7l.6-3.1zM167.6 10.7l-.1 .6h.7l.1-.6z" fill="#ed1c24"/>
<path d="M19 22.9h177.8M19 260.4h177.8" fill="none" stroke="#000" stroke-width=".53"/>
<text font-size="4.2" x="20" y="30.2">4 Pin Configuration and Functions</text>
<g font-size="3.5">
<text x="29.2" y="104.8">Figure 4-1. DW, NS, DB, DBQ, DGV, or PW</text>
<text x="21.4" y="109">Package, 24-Pin SOIC, SO, SSOP, SSOP, TVSOP, or</text>
<text x="48.8" y="113.3">TSSOP (Top View)</text>
<text x="110.3" y="118.1">Figure 4-2. RHL Package, 24-Pin VQFN (Top View)</text>
</g>
<text font-size="3.2" fill="#00f" x="19" y="18.7">SN74LVC8T245</text>
<g font-size="2.8">
<text x="181.3" y="21.8">www.ti.com</text>
<text x="19" y="264.2">4</text>
<text x="84" y="269">Product Folder Links: SN74LVC8T245</text>
</g>
<text font-size="2.8" fill="#00f" x="27.9" y="264.2">Submit Document Feedback</text>
<g font-size="2.5">
<text x="19" y="21.9">SCES584D – JUNE 2005 – REVISED MAY 2026</text>
<text x="142.3" y="263.9">Copyright © 2026 Texas Instruments Incorporated</text>
</g>
<g font-size="2">
<text x="144.2" y="44.9" transform="rotate(-90 144.2 44.9)">VCCA</text>
<text x="160.4" y="44.9" transform="rotate(-90 160.4 44.9)">VCCB</text>
<text x="125" y="53.9">DIR</text>
<text x="137.5" y="53.9">2</text>
<text x="163.1" y="53.9">23</text>
<text x="174.3" y="53.9">VCCB</text>
<text x="126" y="59.3">A1</text>
<text x="137.5" y="59.3">3</text>
<text x="144.2" y="54.2" transform="rotate(-90 144.2 54.2)">1</text>
<text x="160.4" y="55.3" transform="rotate(-90 160.4 55.3)">24</text>
<text x="163.1" y="59.3">22</text>
<text x="174.3" y="59.3">OE</text>
<text x="126" y="64.7">A2</text>
<text x="137.5" y="64.7">4</text>
<text x="163.1" y="64.7">21</text>
<text x="174.3" y="64.7">B1</text>
<text x="126" y="70.1">A3</text>
<text x="137.5" y="70.1">5</text>
<text x="163.1" y="70.1">20</text>
<text x="174.9" y="70.1">B2</text>
<text x="126" y="75.5">A4</text>
<text x="137.5" y="75.5">6</text>
<text x="147.7" y="74.9">Thermal</text>
<text x="163.1" y="75.5">19</text>
<text x="174.9" y="75.5">B3</text>
<text x="126" y="80.9">A5</text>
<text x="137.5" y="80.9">7</text>
<text x="149.6" y="78.2">Pad</text>
<text x="163.1" y="80.9">18</text>
<text x="174.9" y="80.9">B4</text>
<text x="126" y="86.3">A6</text>
<text x="137.5" y="86.3">8</text>
<text x="163.1" y="86.3">17</text>
<text x="174.9" y="86.3">B5</text>
<text x="126" y="91.7">A7</text>
<text x="137.5" y="91.7">9</text>
<text x="163.1" y="91.7">16</text>
<text x="174.9" y="91.7">B6</text>
<text x="126" y="97.1">A8</text>
<text x="137.5" y="97.1">10</text>
<text x="144.2" y="101.6" transform="rotate(-90 144.2 101.6)">12</text>
<text x="160.4" y="101.6" transform="rotate(-90 160.4 101.6)">13</text>
<text x="163.1" y="97.1">15</text>
<text x="174.9" y="97.1">B7</text>
<text x="124" y="102.5">GND</text>
<text x="137.5" y="102.5">11</text>
<text x="163.1" y="102.5">14</text>
<text x="174.9" y="102.5">B8</text>
<text x="144.2" y="113.8" transform="rotate(-90 144.2 113.8)">GND</text>
<text x="160.4" y="113.8" transform="rotate(-90 160.4 113.8)">GND</text>
<text x="163.9" y="110.2">Not to scale</text>
</g>
</svg>
